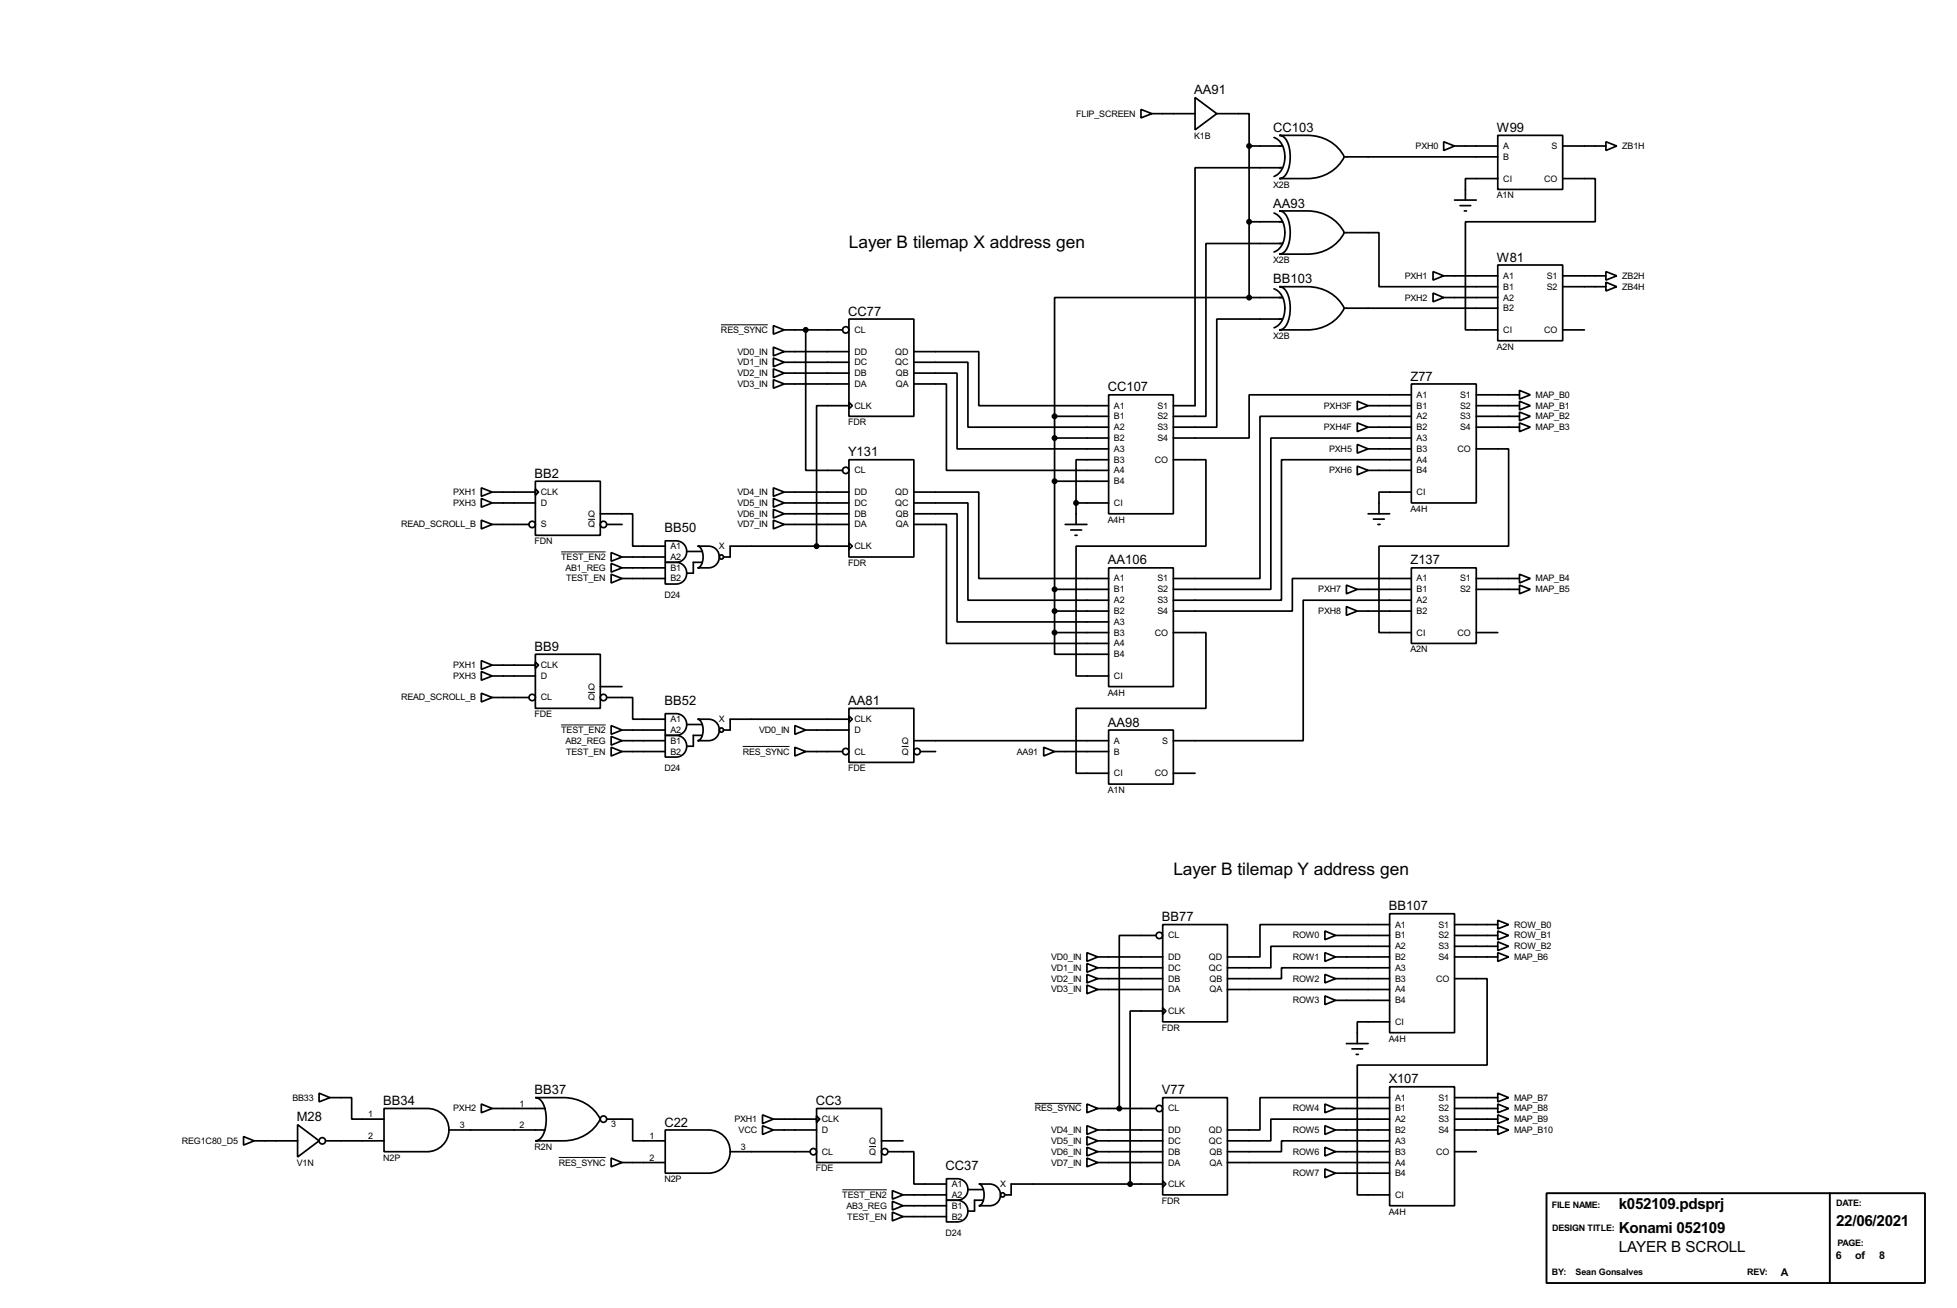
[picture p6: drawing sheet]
<svg xmlns="http://www.w3.org/2000/svg" width="460mm" height="307mm" viewBox="0 0 460 307" stroke-linecap="round" stroke-linejoin="round" font-family="sans-serif">
<g fill="none" stroke="#000" stroke-width=".4">
<path d="M268 25.7l2.6 1-2.6 1zM270.6 26.7h10.1M280.7 22.9l5.1 3.8-5.1 3.8zM285.8 26.7h7.6v7.6M293.4 34.3v35.6M293.4 34.3h7.9M299.3 32.3a5.1 5.1 0 0 1 2.3 6.2 4 4 0 0 1-2.3 3M300.5 31.8h6.6a9.5 9.5 0 0 1 8.7 5.1 9.5 9.5 0 0 1-8.7 5.1h-6.6a3.2 3.2 0 0 0 2.4-3.2 7.7 7.7 0 0 0-1.3-6.6zM301.3 39.4h-20.6v55.9h-5.1M315.8 36.9h36M339.1 33.3l2.6 1-2.6 1.1zM341.7 34.3h10.1"/>
<path d="M351.8 31.8h15.3v12.7h-15.3zM367.1 34.3h10.1M377.2 33.3l2.6 1-2.6 1.1zM293.4 52.1h7.9M299.3 50.1a5.2 5.2 0 0 1 2.3 6.2 3.9 3.9 0 0 1-2.3 2.9M300.5 49.6h6.6a9.5 9.5 0 0 1 8.7 5.1 9.5 9.5 0 0 1-8.7 5h-6.6a3.1 3.1 0 0 0 2.4-3.1 7.8 7.8 0 0 0-1.3-6.6zM301.3 57.2h-18v40.6h-7.7M315.8 54.7h8.1v12.7h27.9M341.7 47h5.1M343 48.3h2.5M344 49.6h.5M351.8 42h-7.6v5"/>
<path d="M367.1 42h7.6v10.1h-30.5v25.4h7.6M181.7 76.5l2.5 1-2.5 1zM184.2 77.5h13.7M189.3 77.5v33h8.6M199.4 75h15.3v22.8h-15.3zM293.4 69.9h-45.7v27.9M293.4 69.9h7.9M299.3 67.9a5.1 5.1 0 0 1 2.3 6.1 3.9 3.9 0 0 1-2.3 3M300.5 67.4h6.6a9.5 9.5 0 0 1 8.7 5 9.5 9.5 0 0 1-8.7 5.1h-6.6a3.2 3.2 0 0 0 2.4-3.1 7.7 7.7 0 0 0-1.3-6.6zM301.3 75h-15.5v25.4h-10.2M315.8 72.4h36M336.6 63.8l2.5 1-2.5 1z"/>
<path d="M336.6 68.9l2.5 1-2.5 1zM339.1 64.8h12.7M339.1 69.9h12.7M351.8 62.3h15.3v17.8h-15.3zM367.1 64.8h10.1M367.1 67.4h10.1M367.1 77.5h5.1M377.2 63.8l2.6 1-2.6 1zM377.2 66.3l2.6 1.1-2.6 1zM181.7 89.2l2.5 1-2.5 1zM181.7 86.7l2.5 1-2.5 1zM181.7 84.1l2.5 1-2.5 1.1z"/>
<path d="M181.7 81.6l2.5 1-2.5 1zM184.2 90.2h15.2M184.2 87.7h15.2M184.2 85.1h15.2M184.2 82.6h15.2M199.4 94.5l.8 .8-.8 .8zM199.4 95.3h-7.6v33M214.7 90.2h7.6v20.3h38.1M214.7 85.1h12.7v15.3h33M214.7 87.7h10.1v17.8h35.6M214.7 82.6h15.2v12.7h30.5M247.7 97.8h12.7"/>
<path d="M247.7 97.8v50.8M260.4 92.8h15.2v27.9h-15.2zM318.8 94.3l2.6 1-2.6 1zM318.8 99.4l2.6 1-2.6 1zM321.4 95.3h10.1M331.5 90.2h15.3v28h-15.3zM331.5 92.8h-38.1v10.1h-17.8M331.5 97.8h-35.5v38.1h-20.4M346.8 92.8h10.1M346.8 95.3h10.1M346.8 97.8h10.1M356.9 91.7l2.6 1.1-2.6 1z"/>
<path d="M356.9 94.3l2.6 1-2.6 1zM356.9 96.8l2.6 1-2.6 1.1zM356.9 99.4l2.6 1-2.6 1zM113.1 114.6l2.5 1-2.5 1zM113.1 117.1l2.5 1.1-2.5 1zM115.6 118.2h10.2M115.6 115.6h10.2M125.8 113.1h15.2v12.7h-15.2zM125.8 114.9l.7 .7-.7 .8zM181.7 119.7l2.5 1-2.5 1zM181.7 117.1l2.5 1.1-2.5 1zM181.7 114.6l2.5 1-2.5 1z"/>
<path d="M184.2 118.2h15.2M184.2 115.6h15.2M199.4 108h15.3v22.9h-15.3zM214.7 118.2h12.7v22.8h33M214.7 115.6h15.2v20.3h30.5M247.7 102.9h12.7M247.7 113.1h12.7M252.8 118.2v5M252.8 118.2h7.6M260.4 108h-7.6v10.2M275.6 108h7.7v20.3h-30.5v30.5h7.6M318.8 104.4l2.6 1.1-2.6 1z"/>
<path d="M318.8 109.5l2.6 1-2.6 1.1zM321.4 100.4h10.1M321.4 105.5h10.1M321.4 110.5h10.1M331.5 115.6h-7.6v5.1M331.5 108h-30.5v33h-25.4M331.5 102.9h-33v35.6h-22.9M346.8 105.5h7.6v22.8h-30.5v20.3h7.6M346.8 100.4h10.1M113.1 122.2l2.5 1-2.5 1.1zM115.6 123.2h8.7M141 120.7h7.6v7.6h7.7"/>
<path d="M142.5 123.2h3.6M143.6 129.8l2.5 1.1-2.5 1zM143.6 134.9l2.5 1-2.5 1.1zM143.6 132.4l2.5 1-2.5 1zM146.1 135.9h10.2M146.1 130.9h10.2M146.1 133.4h10.2M156.3 127.1a5 5 0 0 1 4.1 .5 2.54 2.54 0 0 1 .8 2.8 2.54 2.54 0 0 1-2.4 1.7h-2.5zM156.3 132.1a5 5 0 0 1 4.1 .5 2.57 2.57 0 0 1 .8 2.9 2.57 2.57 0 0 1-2.4 1.7h-2.5zM161.3 129.6h3.6M163.9 128.3a5.1 5.1 0 0 1 4.1 .5 2.57 2.57 0 0 1 .8 2.9 2.57 2.57 0 0 1-2.4 1.7h-2.5a2.3 2.3 0 0 0 1.3-2.5 2.26 2.26 0 0 0-1.3-2.6zM164.9 132.1h-2v2.6h-1.6"/>
<path d="M181.7 122.2l2.5 1-2.5 1.1zM184.2 123.2h15.2M184.2 120.7h15.2M199.4 127.6l.8 .7-.8 .8zM199.4 128.3h-27.9v2.6h-1.5M214.7 123.2h7.6v28h38.1M214.7 120.7h10.1v25.4h35.6M247.7 138.5h12.7M250.2 123.2h5.1M251.5 124.5h2.6M252.5 125.8h.5M260.4 133.4h15.2v27.9h-15.2z"/>
<path d="M316.3 137.5l2.5 1-2.5 1zM318.8 138.5h12.7M321.4 120.7h5M322.6 122h2.6M323.7 123.2h.5M331.5 133.4h15.3v17.8h-15.3zM331.5 135.9h-27.9v7.7h-28M346.8 138.5h10.1M346.8 135.9h10.1M356.9 134.9l2.6 1-2.6 1.1zM356.9 137.5l2.6 1-2.6 1zM113.1 157.8l2.5 1-2.5 1z"/>
<path d="M113.1 155.2l2.5 1.1-2.5 1zM115.6 158.8h10.2M115.6 156.3h10.2M125.8 153.7h15.2v12.7h-15.2zM125.8 155.5l.7 .8-.7 .7zM247.7 148.6v5.1h12.7M247.7 143.6h12.7M247.7 148.6h12.7M275.6 148.6h7.7v17.8h-30.5v15.3h7.6M316.3 142.5l2.5 1.1-2.5 1zM318.8 143.6h12.7M331.5 141h-25.4v33h-30.5"/>
<path d="M346.8 148.6h5M113.1 162.9l2.5 1-2.5 1zM115.6 163.9h8.7M141 161.3h5.1M142.5 163.9h6.1v5.1h7.7M143.6 170.5l2.5 1-2.5 1zM143.6 173l2.5 1-2.5 1.1zM143.6 175.6l2.5 1-2.5 1zM146.1 174h10.2M146.1 171.5h10.2M146.1 176.6h10.2M156.3 167.7a4.9 4.9 0 0 1 4.1 .5 2.56 2.56 0 0 1 .8 2.8 2.56 2.56 0 0 1-2.4 1.8h-2.5z"/>
<path d="M156.3 172.8a5 5 0 0 1 4.1 .5 2.57 2.57 0 0 1 .8 2.8 2.57 2.57 0 0 1-2.4 1.8h-2.5zM161.3 170.2h3.6M163.9 169a5.1 5.1 0 0 1 4.1 .5 2.53 2.53 0 0 1 .8 2.8 2.53 2.53 0 0 1-2.4 1.7h-2.5a2.23 2.23 0 0 0 1.3-2.5 2.26 2.26 0 0 0-1.3-2.5zM164.9 172.8h-2v2.5h-1.6M186.7 170.5l2.6 1-2.6 1zM186.7 175.6l2.6 1-2.6 1zM189.3 171.5h10.1M189.3 176.6h8.6M199.4 166.4h15.3v12.7h-15.3zM199.4 168.2l.8 .8-.8 .7zM199.4 169h-27.9v2.5h-1.5M214.7 174h45.7"/>
<path d="M216.2 176.6h3.6M245.2 175.6l2.5 1-2.5 1zM247.7 176.6h12.7M260.4 171.5h15.2v12.7h-15.2zM275.6 181.7h5.1M271.6 219.8h-8.7v40.6M273.1 217.2h15.2v22.9h-15.2zM311.2 218.7l2.5 1.1-2.5 1zM313.7 219.8h12.7M326.4 214.7h15.3v27.9h-15.3zM326.4 217.2h-30.4v7.6h-7.7M341.7 219.8h10.1"/>
<path d="M341.7 217.2h10.1M351.8 216.2l2.6 1-2.6 1zM351.8 218.7l2.6 1.1-2.6 1zM255.3 231.4l2.6 1.1-2.6 1zM255.3 228.9l2.6 1-2.6 1zM255.3 226.4l2.6 1-2.6 1zM255.3 223.8l2.6 1-2.6 1.1zM257.9 232.5h15.2M257.9 229.9h15.2M257.9 227.4h15.2M257.9 224.8h15.2M273.1 236.8l.8 .7-.8 .8z"/>
<path d="M273.1 237.5h-7.6v40.7M288.3 232.5h38.1M311.2 234l2.5 1-2.5 1zM311.2 228.9l2.5 1-2.5 1zM311.2 223.8l2.5 1-2.5 1.1zM313.7 229.9h12.7M313.7 224.8h12.7M313.7 235h12.7M326.4 222.3h-27.9v5.1h-10.2M326.4 227.4h-25.4v2.5h-12.7M341.7 229.9h7.6v20.3h-30.5v30.5h7.6M341.7 224.8h10.1"/>
<path d="M341.7 222.3h10.1M351.8 221.3l2.6 1-2.6 1zM351.8 223.8l2.6 1-2.6 1.1zM75 256.8l2.5 1.1-2.5 1zM77.5 257.9h5.1v5h7.6M113.1 259.4l2.5 1-2.5 1zM125.8 257.9h6.6a9.5 9.5 0 0 1 8.6 5 9.5 9.5 0 0 1-8.6 5.1h-6.6a3.2 3.2 0 0 0 2.3-3.1 7.7 7.7 0 0 0-1.3-6.6zM255.3 259.4l2.6 1-2.6 1zM273.1 257.9h15.2v22.8h-15.2zM311.2 259.4l2.5 1-2.5 1zM316.3 245.2h5.1M317.6 246.4h2.5"/>
<path d="M318.6 247.7h.5M326.4 255.3h15.3v28h-15.3zM326.4 257.9h-30.4v7.6h-7.7M326.4 240.1h-7.6v5.1M341.7 257.9h10.1M351.8 256.8l2.6 1.1-2.6 1zM351.8 259.4l2.6 1-2.6 1zM57.2 267l2.5 1-2.5 1zM59.7 268h10.2M69.9 264.2l5.1 3.8-5.1 3.8zM76.5 268h13.7M90.2 260.4h10.2a5.1 5.1 0 0 1 5.1 5.1 5.1 5.1 0 0 1-5.1 5.1h-10.2z"/>
<path d="M105.5 265.5h22.6M115.6 260.4h12.5M142.5 262.9h6.1v5.1h7.7M143.6 272.1l2.5 1-2.5 1zM146.1 273.1h10.2M156.3 265.5h10.1a5.1 5.1 0 0 1 5.1 5 5.1 5.1 0 0 1-5.1 5.1h-10.1zM171.5 270.6h18.8M179.1 261.9l2.6 1-2.6 1.1zM179.1 264.5l2.6 1-2.6 1zM181.7 265.5h10.1M181.7 262.9h10.1M191.8 260.4h15.3v12.7h-15.3z"/>
<path d="M191.8 262.2l.8 .7-.8 .8zM207.1 268h5M208.6 270.6h6.1v7.6h7.6M209.6 279.7l2.5 1-2.5 1zM222.3 276.9a5.1 5.1 0 0 1 4.1 .5 2.53 2.53 0 0 1 .8 2.9 2.53 2.53 0 0 1-2.4 1.7h-2.5zM227.4 279.5h3.5M229.9 278.2a5.1 5.1 0 0 1 4.1 .5 2.55 2.55 0 0 1 .9 2.8 2.55 2.55 0 0 1-2.4 1.8h-2.6a2.24 2.24 0 0 0 1.3-2.6 2.24 2.24 0 0 0-1.3-2.5zM255.3 272.1l2.6 1-2.6 1zM255.3 269.5l2.6 1.1-2.6 1zM255.3 267l2.6 1-2.6 1zM255.3 264.5l2.6 1-2.6 1zM257.9 273.1h15.2"/>
<path d="M257.9 270.6h15.2M257.9 268h15.2M257.9 265.5h15.2M257.9 260.4h13.7M273.1 277.4l.8 .8-.8 .7zM273.1 278.2h-35.6v2.5h-1.5M288.3 273.1h38.1M311.2 264.5l2.5 1-2.5 1zM311.2 269.5l2.5 1.1-2.5 1zM311.2 274.6l2.5 1-2.5 1.1zM313.7 270.6h12.7M313.7 265.5h12.7"/>
<path d="M313.7 260.4h12.7M313.7 275.6h12.7M326.4 262.9h-27.9v5.1h-10.2M326.4 268h-25.4v2.6h-12.7M341.7 270.6h5.1M341.7 265.5h10.1M341.7 260.4h10.1M341.7 262.9h10.1M351.8 261.9l2.6 1-2.6 1.1zM351.8 264.5l2.6 1-2.6 1zM209.6 282.2l2.5 1.1-2.5 1zM209.6 284.8l2.5 1-2.5 1z"/>
<path d="M212.1 283.3h10.2M212.1 285.8h10.2M212.1 280.7h10.2M222.3 282a5 5 0 0 1 4.1 .5 2.55 2.55 0 0 1 .8 2.9 2.55 2.55 0 0 1-2.4 1.7h-2.5zM230.9 282h-2v2.5h-1.5"/>
<circle cx="198.6" cy="77.5" r=".75"/>
<circle cx="198.6" cy="110.5" r=".75"/>
<circle cx="125" cy="123.2" r=".75"/>
<circle cx="141.7" cy="123.2" r=".75"/>
<circle cx="169.4" cy="130.9" r=".5"/>
<circle cx="125" cy="163.9" r=".75"/>
<circle cx="141.7" cy="163.9" r=".75"/>
<circle cx="169.4" cy="171.5" r=".5"/>
<circle cx="198.6" cy="176.6" r=".75"/>
<circle cx="215.4" cy="176.6" r=".75"/>
<circle cx="272.3" cy="219.8" r=".75"/>
<circle cx="75.7" cy="268" r=".75"/>
<circle cx="141.7" cy="262.9" r=".75"/>
<circle cx="191" cy="270.6" r=".75"/>
<circle cx="207.8" cy="270.6" r=".75"/>
<circle cx="272.3" cy="260.4" r=".75"/>
<circle cx="235.5" cy="280.7" r=".5"/>
</g>
<g fill="#000" stroke="#000" stroke-width=".4">
<circle cx="293.4" cy="34.3" r=".5"/>
<circle cx="293.4" cy="52.1" r=".5"/>
<circle cx="189.2" cy="77.5" r=".5"/>
<circle cx="293.4" cy="69.9" r=".5"/>
<circle cx="247.7" cy="97.8" r=".5"/>
<circle cx="247.7" cy="113.1" r=".5"/>
<circle cx="247.7" cy="102.9" r=".5"/>
<circle cx="252.7" cy="118.2" r=".5"/>
<circle cx="191.8" cy="128.3" r=".5"/>
<circle cx="247.7" cy="138.5" r=".5"/>
<circle cx="247.7" cy="143.6" r=".5"/>
<circle cx="247.7" cy="148.6" r=".5"/>
<circle cx="262.9" cy="260.4" r=".5"/>
<circle cx="265.4" cy="278.2" r=".5"/>
</g>
<path d="M169.4 76.3h11M131.8 129.7h10.5M138.2 122h1.6M131.8 170.3h10.5M138.2 162.7h1.6M174.5 175.4h11M211.8 175.4h1.6M243.1 259.2h11M131.3 271.9h11M197.9 279.5h10.4M204.2 269.4h1.6" fill="none" stroke="#000" stroke-width=".23"/>
<path d="M363.3 280.3h88.9v21.1h-88.9zM429.8 280.3v21.1" fill="none" stroke="#000" stroke-width=".45"/>
<g font-size="4.6">
<text x="199.4" y="58.3">Layer B tilemap X address gen</text>
<text x="275.6" y="205.6">Layer B tilemap Y address gen</text>
</g>
<g font-size="4">
<text x="380.3" y="283.9">k052109.pdsprj</text>
<text x="431.3" y="288">22/06/2021</text>
<text x="380.3" y="289.7">Konami 052109</text>
<text x="380.3" y="294.1">LAYER B SCROLL</text>
</g>
<g font-size="3.4">
<text x="280.5" y="22.1">AA91</text>
<text x="299.1" y="31">CC103</text>
<text x="351.6" y="31">W99</text>
<text x="299.1" y="48.7">AA93</text>
<text x="351.6" y="61.4">W81</text>
<text x="299.1" y="66.6">BB103</text>
<text x="199.2" y="74.1">CC77</text>
<text x="331.3" y="89.4">Z77</text>
<text x="260.2" y="92">CC107</text>
<text x="199.2" y="107.2">Y131</text>
<text x="125.6" y="112.2">BB2</text>
<text x="156.1" y="124.9">BB50</text>
<text x="260.2" y="132.6">AA106</text>
<text x="331.3" y="132.6">Z137</text>
<text x="125.6" y="152.9">BB9</text>
<text x="156.1" y="165.6">BB52</text>
<text x="199.2" y="165.6">AA81</text>
<text x="260.2" y="170.7">AA98</text>
<text x="326.2" y="213.9">BB107</text>
<text x="272.9" y="216.4">BB77</text>
<text x="125.6" y="257.1">BB37</text>
<text x="272.9" y="257.1">V77</text>
<text x="326.2" y="254.5">X107</text>
<text x="69.7" y="263.4">M28</text>
<text x="90" y="259.6">BB34</text>
<text x="191.6" y="259.6">CC3</text>
<text x="156.1" y="264.7">C22</text>
<text x="222.1" y="274.8">CC37</text>
</g>
<g font-size="2.8">
<text x="418.3" y="299.7">A</text>
<text x="431.2" y="295.7">6</text>
<text x="435.8" y="295.7">of</text>
<text x="441.4" y="295.7">8</text>
</g>
<g font-size="2.4">
<text x="252.8" y="27.4">FLIP_SCREEN</text>
<text x="280.5" y="32.6">K1B</text>
<text x="332.5" y="35">PXH0</text>
<text x="353.1" y="35">A</text>
<text x="364.5" y="35">S</text>
<text x="381.1" y="35">ZB1H</text>
<text x="353.1" y="37.5">B</text>
<text x="299.1" y="44.1">X2B</text>
<text x="351.6" y="46.6">A1N</text>
<text x="353.1" y="42.7">CI</text>
<text x="362.7" y="42.7">CO</text>
<text x="299.1" y="61.8">X2B</text>
<text x="330" y="65.5">PXH1</text>
<text x="353.1" y="65.5">A1</text>
<text x="363.3" y="65.5">S1</text>
<text x="381.1" y="65.5">ZB2H</text>
<text x="330" y="70.6">PXH2</text>
<text x="353.1" y="70.6">A2</text>
<text x="353.1" y="68.1">B1</text>
<text x="363.3" y="68.1">S2</text>
<text x="381.1" y="68.1">ZB4H</text>
<text x="353.1" y="73.1">B2</text>
<text x="169.4" y="78.2">RES_SYNC</text>
<text x="173.2" y="83.3">VD0_IN</text>
<text x="200.7" y="83.3">DD</text>
<text x="200.7" y="78.2">CL</text>
<text x="210.3" y="83.3">QD</text>
<text x="299.1" y="79.6">X2B</text>
<text x="351.6" y="82.2">A2N</text>
<text x="353.1" y="78.2">CI</text>
<text x="362.7" y="78.2">CO</text>
<text x="173.2" y="88.4">VD2_IN</text>
<text x="173.2" y="85.8">VD1_IN</text>
<text x="200.7" y="88.4">DB</text>
<text x="200.7" y="85.8">DC</text>
<text x="210.3" y="85.8">QC</text>
<text x="210.5" y="88.4">QB</text>
<text x="173.2" y="90.9">VD3_IN</text>
<text x="200.7" y="96">CLK</text>
<text x="200.7" y="90.9">DA</text>
<text x="210.5" y="90.9">QA</text>
<text x="261.7" y="96">A1</text>
<text x="271.9" y="96">S1</text>
<text x="311" y="96">PXH3F</text>
<text x="332.8" y="93.5">A1</text>
<text x="332.8" y="96">B1</text>
<text x="343" y="96">S2</text>
<text x="343" y="93.5">S1</text>
<text x="360.7" y="93.5">MAP_B0</text>
<text x="360.7" y="96">MAP_B1</text>
<text x="199.2" y="99.9">FDR</text>
<text x="261.7" y="101">A2</text>
<text x="261.7" y="98.5">B1</text>
<text x="271.9" y="101">S3</text>
<text x="271.9" y="98.5">S2</text>
<text x="311" y="101">PXH4F</text>
<text x="332.8" y="98.5">A2</text>
<text x="332.8" y="101">B2</text>
<text x="343" y="101">S4</text>
<text x="343" y="98.5">S3</text>
<text x="360.7" y="98.5">MAP_B2</text>
<text x="360.7" y="101">MAP_B3</text>
<text x="261.7" y="103.6">B2</text>
<text x="261.7" y="106.2">A3</text>
<text x="271.9" y="103.6">S4</text>
<text x="312.2" y="106.2">PXH5</text>
<text x="332.8" y="103.6">A3</text>
<text x="332.8" y="106.2">B3</text>
<text x="342.4" y="106.2">CO</text>
<text x="200.7" y="111.2">CL</text>
<text x="261.7" y="111.2">A4</text>
<text x="261.7" y="108.7">B3</text>
<text x="261.7" y="113.7">B4</text>
<text x="271.3" y="108.7">CO</text>
<text x="312.2" y="111.2">PXH6</text>
<text x="332.8" y="108.7">A4</text>
<text x="332.8" y="111.2">B4</text>
<text x="106.5" y="116.3">PXH1</text>
<text x="106.5" y="118.9">PXH3</text>
<text x="127.1" y="116.3">CLK</text>
<text x="127.1" y="118.9">D</text>
<text x="173.2" y="118.9">VD5_IN</text>
<text x="173.2" y="116.3">VD4_IN</text>
<text x="200.7" y="118.9">DC</text>
<text x="200.7" y="116.3">DD</text>
<text x="210.3" y="118.9">QC</text>
<text x="210.3" y="116.3">QD</text>
<text x="261.7" y="118.9">CI</text>
<text x="332.8" y="116.3">CI</text>
<text x="94.2" y="123.9">READ_SCROLL_B</text>
<text x="127.1" y="123.9">S</text>
<text x="138.2" y="121.4">Q</text>
<text x="138.2" y="123.9">Q</text>
<text x="173.2" y="123.9">VD7_IN</text>
<text x="173.2" y="121.4">VD6_IN</text>
<text x="200.7" y="123.9">DA</text>
<text x="200.7" y="121.4">DB</text>
<text x="210.5" y="123.9">QA</text>
<text x="210.5" y="121.4">QB</text>
<text x="260.2" y="122.8">A4H</text>
<text x="331.3" y="120.3">A4H</text>
<text x="125.6" y="127.9">FDN</text>
<text x="131.8" y="131.6">TEST_EN2</text>
<text x="157.5" y="129">A1</text>
<text x="157.5" y="131.6">A2</text>
<text x="168.9" y="129">X</text>
<text x="200.7" y="129">CLK</text>
<text x="132.8" y="134.1">AB1_REG</text>
<text x="133" y="136.6">TEST_EN</text>
<text x="157.5" y="134.1">B1</text>
<text x="157.5" y="136.6">B2</text>
<text x="199.2" y="133">FDR</text>
<text x="261.7" y="136.6">A1</text>
<text x="271.9" y="136.6">S1</text>
<text x="332.8" y="136.6">A1</text>
<text x="343" y="136.6">S1</text>
<text x="360.7" y="136.6">MAP_B4</text>
<text x="156.1" y="140.6">D24</text>
<text x="261.7" y="141.7">A2</text>
<text x="261.7" y="139.2">B1</text>
<text x="271.9" y="141.7">S3</text>
<text x="271.9" y="139.2">S2</text>
<text x="309.7" y="139.2">PXH7</text>
<text x="332.8" y="141.7">A2</text>
<text x="332.8" y="139.2">B1</text>
<text x="343" y="139.2">S2</text>
<text x="360.7" y="139.2">MAP_B5</text>
<text x="261.7" y="144.3">B2</text>
<text x="261.7" y="146.8">A3</text>
<text x="261.7" y="149.3">B3</text>
<text x="271.3" y="149.3">CO</text>
<text x="271.9" y="144.3">S4</text>
<text x="309.7" y="144.3">PXH8</text>
<text x="332.8" y="144.3">B2</text>
<text x="332.8" y="149.3">CI</text>
<text x="342.4" y="149.3">CO</text>
<text x="261.7" y="151.9">A4</text>
<text x="261.7" y="154.4">B4</text>
<text x="331.3" y="153.3">A2N</text>
<text x="106.5" y="159.5">PXH3</text>
<text x="106.5" y="157">PXH1</text>
<text x="127.1" y="157">CLK</text>
<text x="127.1" y="159.5">D</text>
<text x="261.7" y="159.5">CI</text>
<text x="94.2" y="164.6">READ_SCROLL_B</text>
<text x="127.1" y="164.6">CL</text>
<text x="138.2" y="162">Q</text>
<text x="138.2" y="164.6">Q</text>
<text x="260.2" y="163.4">A4H</text>
<text x="125.6" y="168.5">FDE</text>
<text x="131.8" y="172.2">TEST_EN2</text>
<text x="157.5" y="169.7">A1</text>
<text x="157.5" y="172.2">A2</text>
<text x="168.9" y="169.7">X</text>
<text x="178.3" y="172.2">VD0_IN</text>
<text x="200.7" y="169.7">CLK</text>
<text x="200.7" y="172.2">D</text>
<text x="132.8" y="174.7">AB2_REG</text>
<text x="133" y="177.3">TEST_EN</text>
<text x="157.5" y="174.7">B1</text>
<text x="157.5" y="177.3">B2</text>
<text x="174.5" y="177.3">RES_SYNC</text>
<text x="200.7" y="177.3">CL</text>
<text x="211.8" y="174.7">Q</text>
<text x="211.8" y="177.3">Q</text>
<text x="238.9" y="177.3">AA91</text>
<text x="261.7" y="174.7">A</text>
<text x="261.7" y="177.3">B</text>
<text x="273" y="174.7">S</text>
<text x="156.1" y="181.2">D24</text>
<text x="199.2" y="181.2">FDE</text>
<text x="261.7" y="182.4">CI</text>
<text x="271.3" y="182.4">CO</text>
<text x="260.2" y="186.3">A1N</text>
<text x="274.4" y="220.5">CL</text>
<text x="303.7" y="220.5">ROW0</text>
<text x="327.7" y="217.9">A1</text>
<text x="327.7" y="220.5">B1</text>
<text x="337.9" y="220.5">S2</text>
<text x="337.9" y="217.9">S1</text>
<text x="355.7" y="217.9">ROW_B0</text>
<text x="355.7" y="220.5">ROW_B1</text>
<text x="246.9" y="225.5">VD0_IN</text>
<text x="274.4" y="225.5">DD</text>
<text x="284" y="225.5">QD</text>
<text x="303.7" y="225.5">ROW1</text>
<text x="327.7" y="223">A2</text>
<text x="327.7" y="225.5">B2</text>
<text x="337.9" y="225.5">S4</text>
<text x="337.9" y="223">S3</text>
<text x="355.7" y="223">ROW_B2</text>
<text x="355.7" y="225.5">MAP_B6</text>
<text x="246.9" y="233.2">VD3_IN</text>
<text x="246.9" y="230.6">VD2_IN</text>
<text x="246.9" y="228.1">VD1_IN</text>
<text x="274.4" y="233.2">DA</text>
<text x="274.4" y="230.6">DB</text>
<text x="274.4" y="228.1">DC</text>
<text x="284" y="228.1">QC</text>
<text x="284.1" y="233.2">QA</text>
<text x="284.1" y="230.6">QB</text>
<text x="303.7" y="230.6">ROW2</text>
<text x="327.7" y="228.1">A3</text>
<text x="327.7" y="233.2">A4</text>
<text x="327.7" y="230.6">B3</text>
<text x="337.3" y="230.6">CO</text>
<text x="274.4" y="238.2">CLK</text>
<text x="303.7" y="235.7">ROW3</text>
<text x="327.7" y="235.7">B4</text>
<text x="272.9" y="242.2">FDR</text>
<text x="326.2" y="244.7">A4H</text>
<text x="327.7" y="240.8">CI</text>
<text x="68.7" y="258.6">BB33</text>
<text x="86.5" y="262.5">1</text>
<text x="106.5" y="261.1">PXH2</text>
<text x="122.1" y="260">1</text>
<text x="172.5" y="263.6">PXH1</text>
<text x="193.1" y="263.6">CLK</text>
<text x="243.1" y="261.1">RES_SYNC</text>
<text x="274.4" y="261.1">CL</text>
<text x="303.7" y="261.1">ROW4</text>
<text x="327.7" y="258.6">A1</text>
<text x="327.7" y="263.6">A2</text>
<text x="327.7" y="261.1">B1</text>
<text x="337.9" y="263.6">S3</text>
<text x="337.9" y="261.1">S2</text>
<text x="337.9" y="258.6">S1</text>
<text x="355.7" y="258.6">MAP_B7</text>
<text x="355.7" y="261.1">MAP_B8</text>
<text x="355.7" y="263.6">MAP_B9</text>
<text x="42.7" y="268.7">REG1C80_D5</text>
<text x="86.5" y="267.6">2</text>
<text x="108" y="265.1">3</text>
<text x="122.1" y="265.1">2</text>
<text x="143.6" y="264.8">3</text>
<text x="152.6" y="267.6">1</text>
<text x="173.5" y="266.2">VCC</text>
<text x="193.1" y="266.2">D</text>
<text x="204.2" y="268.7">Q</text>
<text x="246.9" y="268.7">VD5_IN</text>
<text x="246.9" y="266.2">VD4_IN</text>
<text x="274.4" y="268.7">DC</text>
<text x="274.4" y="266.2">DD</text>
<text x="284" y="268.7">QC</text>
<text x="284" y="266.2">QD</text>
<text x="303.7" y="266.2">ROW5</text>
<text x="327.7" y="266.2">B2</text>
<text x="327.7" y="268.7">A3</text>
<text x="337.9" y="266.2">S4</text>
<text x="355.7" y="266.2">MAP_B10</text>
<text x="69.7" y="273.9">V1N</text>
<text x="90" y="272.7">N2P</text>
<text x="125.6" y="270.1">R2N</text>
<text x="131.3" y="273.8">RES_SYNC</text>
<text x="152.6" y="272.7">2</text>
<text x="174" y="270.2">3</text>
<text x="191.6" y="275.2">FDE</text>
<text x="193.1" y="271.3">CL</text>
<text x="204.2" y="271.3">Q</text>
<text x="246.9" y="273.8">VD7_IN</text>
<text x="246.9" y="271.3">VD6_IN</text>
<text x="274.4" y="273.8">DA</text>
<text x="274.4" y="271.3">DB</text>
<text x="284.1" y="273.8">QA</text>
<text x="284.1" y="271.3">QB</text>
<text x="303.7" y="271.3">ROW6</text>
<text x="327.7" y="273.8">A4</text>
<text x="327.7" y="271.3">B3</text>
<text x="337.3" y="271.3">CO</text>
<text x="156.1" y="277.7">N2P</text>
<text x="197.9" y="281.4">TEST_EN2</text>
<text x="223.6" y="278.9">A1</text>
<text x="223.6" y="281.4">A2</text>
<text x="234.9" y="278.9">X</text>
<text x="274.4" y="278.9">CLK</text>
<text x="303.7" y="276.3">ROW7</text>
<text x="327.7" y="276.3">B4</text>
<text x="327.7" y="281.4">CI</text>
<text x="198.9" y="284">AB3_REG</text>
<text x="199" y="286.5">TEST_EN</text>
<text x="223.6" y="284">B1</text>
<text x="223.6" y="286.5">B2</text>
<text x="272.9" y="282.8">FDR</text>
<text x="326.2" y="285.4">A4H</text>
<text x="364.5" y="283.8">FILE NAME:</text>
<text x="431.3" y="283.2">DATE:</text>
<text x="222.1" y="290.4">D24</text>
<text x="364.6" y="289.2">DESIGN TITLE:</text>
<text x="431.6" y="292.6">PAGE:</text>
<text x="364.5" y="299.5">BY:</text>
<text x="370.1" y="299.5">Sean Gonsalves</text>
<text x="410.4" y="299.6">REV:</text>
</g>
</svg>
